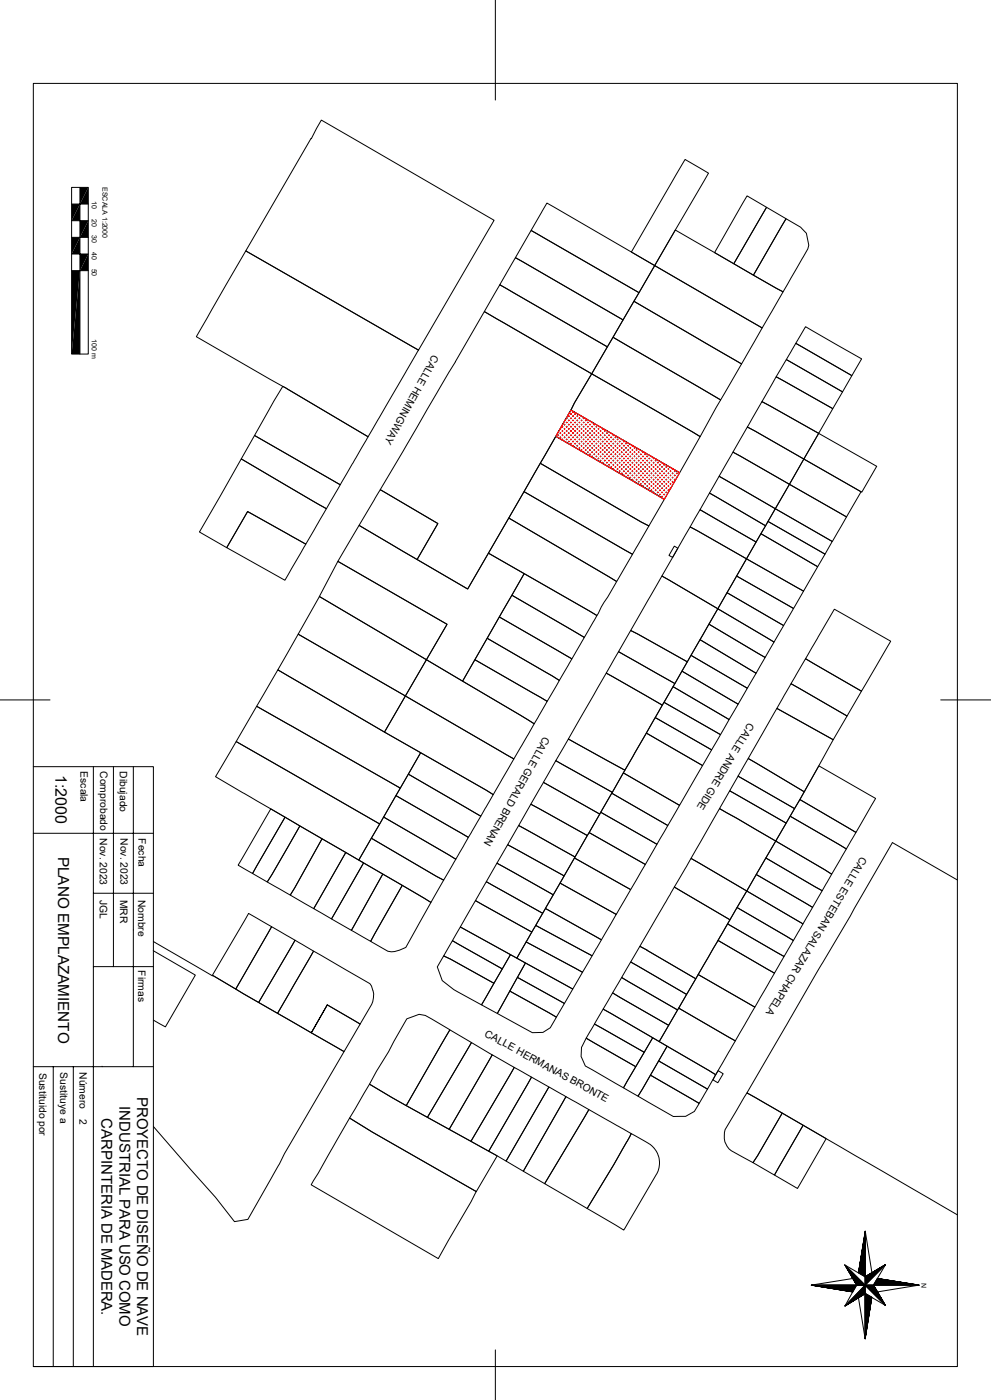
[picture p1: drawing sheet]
<svg xmlns="http://www.w3.org/2000/svg" width="297mm" height="420mm" viewBox="0 0 297 420" stroke-linecap="round" stroke-linejoin="round" font-family="sans-serif">
<g fill="none" stroke="#000" stroke-width=".3">
<path d="M148.5 0v30M10 25h276.9v385h-276.9zM96.3 36l51.8 30.1-22.7 38.9-51.7-29.7 19.6-33.7zM21.5 56.2h5v50h-5zM24 56.2v50M205.3 47.8l7 4.1-16.1 27.8-7-4.1zM223.9 58.8l5.8 3.4-9.8 16.9-5.7-3.3zM21.5 61.2h5M21.5 66.2h5M21.5 71.2h5M21.5 76.2h5M73.7 75.3l51.7 29.7-15.1 26-24.7-14.6-26.8-15.4z"/>
<path d="M154.5 77.3l32.2 18.7-4.7 8.1-32.2-18.7zM159.2 69.1l32.3 18.7-4.8 8.2-32.2-18.7zM163.9 60.9l32.3 18.8-4.7 8.1-32.3-18.7zM196.2 79.7l32.2 18.7-6.2 10.8-32.2-18.8zM202.4 69l32.3 18.5-6.3 10.9-32.2-18.7zM229.7 62.2l5.9 3.4-9.8 16.9-5.9-3.4zM235.6 65.6l4.3 2.6 1.8 1.8 .7 3.6-.3 1.1-7.4 12.8-8.9-4.9zM21.5 81.2h5M145.2 93.5l32.1 18.6-37.1 64.6-15.2-8.8 6.2-10.8-17.2-10.2zM149.8 85.4l32.2 18.7-4.7 8-32.1-18.6zM190 90.4l32.2 18.8-6.2 10.8-32.3-18.8zM241.4 98l16.8 9.7-2.9 5-16.8-9.7z"/>
<path d="M84.8 115.9l25.5 15.1-8.3 14.4-25.7-14.8zM177.3 112.1l32.5 18.9-6.1 10.8-32.6-18.8 1.1-2.1zM183.7 101.2l32.3 18.8-6.2 11-32.5-18.9zM232.6 113l17 9.6-4.2 7.4-17.1-9.5zM235.7 107.9l16.8 9.7-2.9 5-17-9.6zM238.5 103l16.8 9.7-2.8 4.9-16.8-9.7zM72.3 137.7l25.5 14.9-6.1 10.6-17.5-9.7-6.3 10.8-8.1-4.7zM76.3 130.6l25.7 14.8-4.2 7.2-25.5-14.9zM161.9 139l32.6 18.8-4.9 8.5-32.5-18.8zM166.6 130.9l32.5 18.9-4.6 8-32.6-18.8zM171.1 123l32.6 18.8-4.6 8-32.5-18.9zM219.7 135.6l16.9 9.7-4.2 7.3-16.9-9.7z"/>
<path d="M224 128.1l16.9 9.6-4.3 7.6-16.9-9.7zM228.3 120.5l17.1 9.5-4.5 7.7-16.9-9.6zM240.9 137.7l17.2 9.8-4.4 7.6-17.1-9.8zM245.4 130l17.4 9.9-4.5 7.8-17.4-10zM74.2 153.5l17.5 9.7-6.3 10.9-17.5-9.8zM107.6 157.6l32.6 19.1 6.2-10.8 10.7 6.2-18.5 32.2-10.8-6.4 6.2-10.6-32.7-18.9zM114 146.9l17.2 10.2-6.2 10.8-17.4-10.3zM152.5 155.4l32.3 19.1-4.6 7.6-1.3 2.6-32.5-18.8zM157.1 147.5l32.5 18.8-4.8 8.2-32.3-19.1zM206.8 158.1l16.9 9.5-8.6 15-16.7-9.8zM209.8 152.9l16.8 9.7-2.9 5-16.9-9.5zM212.6 147.9l16.8 9.8-2.8 4.9-16.8-9.7z"/>
<path d="M215.5 142.9l16.9 9.7-3 5.1-16.8-9.8zM230.2 156.4l17.1 9.8-2.2 3.8-17.1-9.9zM232.4 152.6l17 9.8-2.1 3.8-17.1-9.8zM236.6 145.3l17.1 9.8-4.2 7.3-17.1-9.8zM95.7 178.9l32.1 19-6.3 10.9-32.1-18.6zM101.3 168.4l32.7 18.9-6.2 10.6-32.1-19zM153.4 178.6l21.7 12.6-3.7 6.5-21.8-12.6zM157.1 172.1l21.8 12.6-3.8 6.5-21.7-12.6zM198.4 172.8l16.7 9.8-9.1 15.9-17-9.4zM202.1 163.8l1.1 .7-1.6 2.7-1.1-.6zM217.9 177.8l17 9.9-2.9 4.9-16.9-10zM220.8 172.8l17 9.7-2.9 5.2-17-9.9z"/>
<path d="M223.7 167.6l17.1 9.7-3 5.2-17-9.7zM228 160.1l17.1 9.9-4.3 7.3-17.1-9.7zM89.4 190.2l32.1 18.6-6.3 10.8-31.9-18.6zM127.8 197.9l32.3 19.2-6.1 10.6-32.5-18.9zM142.3 197.9l21.7 12.5-3.9 6.7-21.5-12.8zM146 191.5l21.6 12.6-3.6 6.3-21.7-12.5zM149.6 185.1l21.8 12.6-3.8 6.4-21.6-12.6zM185.4 195.5l16.9 9.6-3.8 6.4-16.8-9.6zM189 189.1l17 9.4-3.7 6.6-16.9-9.6zM207.1 196.6l16.9 9.9-2.8 4.7-16.8-9.9zM209.8 191.9l16.8 10.1-2.6 4.5-16.9-9.9zM212.5 187.2l16.8 10-2.7 4.8-16.8-10.1z"/>
<path d="M215.1 182.6l16.9 10-2.7 4.6-16.8-10zM241.4 197.6l16.8 9.7-4.3 7.5-16.8-9.7zM250.1 182.8l16.9 9.6-8.8 14.9-16.8-9.7zM0 210h15M76.9 211.9l43.1 24.5-6.2 10.8-43-24.7zM83.3 201l42.8 24.8-6.1 10.6-43.1-24.5zM121.5 208.8l32.5 18.9-6.2 10.7-32.6-18.8zM181.7 201.9l16.8 9.6-11.2 19.6-17-9.4zM193.7 219.9l16.9 9.8-6.9 11.9-16.9-9.7zM196.4 215.3l16.9 9.7-2.7 4.7-16.9-9.8zM199 210.7l16.9 9.7-2.6 4.6-16.9-9.7zM201.7 206l16.8 9.9-2.6 4.5-16.9-9.7z"/>
<path d="M204.4 201.3l16.8 9.9-2.7 4.7-16.8-9.9zM232.8 212.5l16.9 9.4-8.7 15.6-16.8-10zM237.1 205.1l16.8 9.7-4.2 7.1-16.9-9.4zM281.9 210h15M10 230h36v180h-36M28 230v180M34 230v60M40 230v90M70.8 222.5l43 24.7-6.3 10.8-42.9-25zM118.7 238.7l21.7 12.5-3.8 6.6-21.6-12.7zM122.4 232.2l21.7 12.7-3.7 6.3-21.7-12.5zM126.1 225.8l21.7 12.6-3.7 6.5-21.7-12.7z"/>
<path d="M162.9 234.7l16.8 9.5-3.7 6.5-16.9-9.4zM166.6 228.2l16.9 9.5-3.8 6.5-16.8-9.5zM170.3 221.7l17 9.4-3.8 6.6-16.9-9.5zM183.3 238l16.9 9.7-3.3 5.6-16.9-9.6zM186.8 231.9l16.9 9.7-3.5 6-16.9-9.6zM218.7 237.2l16.9 9.7-3.1 5.4-16.9-9.7zM221.2 232.8l16.9 9.8-2.5 4.3-16.9-9.7zM224.2 227.5l16.8 10-2.9 5.1-16.9-9.8zM239.7 239.9l16.8 9.8-2.8 5-16.9-9.8zM245.4 229.7l17 9.8-5.9 10.2-16.8-9.8zM10 250h36M81.2 242.7l4.2 2.5-9.7 16.8-4.3-2.5z"/>
<path d="M85.4 245.2l4.5 2.6-9.8 16.8-4.4-2.6zM89.9 247.8l6.6 3.8-9.5 16.9-6.9-3.9zM96.5 251.6l7.1 4.1-9.6 16.9-7-4.1zM103.6 255.7l5.4 3.2-9.6 16.8-5.4-3.1zM109 258.9l5.7 3.3-9.4 16.9-5.9-3.4zM111.3 251.5l21.7 12.5-3.8 6.7-21.7-12.7zM115 245.1l21.6 12.7-3.6 6.2-21.7-12.5zM148.9 259l16.9 9.4-3.2 5.6-16.8-9.5zM152.1 253.4l17 9.4-3.3 5.6-16.9-9.4zM155.4 247.6l16.9 9.5-3.2 5.7-17-9.4zM159.1 241.3l16.9 9.4-3.7 6.4-16.9-9.4zM172.2 257.4l16.8 9.5-4.3 7.4-16.8-9.4z"/>
<path d="M176.6 249.8l16.8 9.5-4.4 7.6-16.8-9.5zM180 243.7l16.9 9.6-3.5 6-16.8-9.5zM207.1 257.5l16.7 9.8-5 8.6-16.7-9.8zM215.6 242.6l16.9 9.7-8.7 15-16.7-9.8zM229.5 257.4l16.9 9.8-2.9 5-16.8-9.9zM232.5 252.3l16.8 10-2.9 4.9-16.9-9.8zM236.8 244.9l16.9 9.8-4.4 7.6-16.8-10zM28 268h18M40 279h.1M74.5 274l6.9 4-10.7 18.7-7.1-4zM81.4 278l7 4.1-10.9 18.6-6.8-4zM114.7 262.2l5.9 3.4-9.5 16.8-5.8-3.3z"/>
<path d="M120.6 265.6l8.6 5.1-7.6 13.5a7.2 7.2 0 0 1-5.4 1.2l-5.1-3zM138 278.1l15 8.3-2.5 4.3-14.9-8.5zM142.5 270.2l16.9 9.4-4.5 7.8-16.9-9.3zM145.8 264.5l16.8 9.5-3.2 5.6-16.9-9.4zM160.6 277.6l16.9 9.1-2.9 5-16.9-9.1zM163.5 272.5l16.8 9.4-2.8 4.8-16.9-9.1zM167.9 264.9l16.8 9.4-4.4 7.6-16.8-9.4zM202.1 266.1l16.7 9.8-10.3 17.7-16.7-9.7zM218.1 277.2l16.9 9.7-2.9 5-16.9-9.8zM220.9 272.2l16.9 10-2.8 4.7-16.9-9.7zM223.8 267.3l16.9 9.9-2.9 5-16.9-10zM226.7 262.3l16.8 9.9-2.8 5-16.9-9.9z"/>
<path d="M286.9 264l-19.4-11.2-12.7 22.2-9.9 16.5-21 36.4 63 36.5M28 290h18M45.9 285.2l12.6 7.3-8.9 15.6-3.6-2.1M46 282.4l57.1 33.1-17.8 30.6-1.6 3.1-9.4 16.6-4 .7-5.7-7.3-18.6-21.3M88.4 282.1l5.6 3.2-10.8 18.7-5.7-3.3zM94 285.3l16.4 9.6a3.2 3.2 0 0 1 1.4 2.3l.2 1-.3 2.3-3.7 6.7-9.9-5.7-4.8 8.3 9.8 5.7 4.9-8.3-9.9-5.7-4.8 8.3-10.1-5.8zM133 286.8l15 8.2-3.7 6.5a54.3 54.3 0 0 1-11.8-7.3l-1.4-4.1zM135.6 282.2l14.9 8.5-2.5 4.3-15-8.2zM152.8 297.3l14 7.8-1.9 3.2-2.2 1.4-3.1 .1-10.5-5.8zM153 286.4l4.5 2.5-8.4 15.1-4.8-2.5zM155.1 293.2l14.1 7.8-2.4 4.1-14-7.8zM157.5 288.9l14.2 7.8-2.5 4.3-14.1-7.8z"/>
<path d="M157.7 282.6l16.9 9.1-2.9 5-16.8-9.3zM183.6 297.9l16.8 9.7-2.8 4.9-16.8-9.8zM186.3 293.2l16.8 9.8-2.7 4.6-16.8-9.7zM189 288.6l16.8 9.7-2.7 4.7-16.8-9.8zM191.8 283.9l16.7 9.7-2.7 4.7-16.8-9.7zM209.3 292.4l16.9 9.7-5.8 10.2-17-9.9zM215.2 282.1l16.9 9.8-5.9 10.2-16.9-9.7zM10 320h36M16 320v90M22 320v90M30.6 319.9v.1M121.9 305.6l3.7-1.3 1.9 .3 7.3 4.3-13 22.8-11.1-6.5z"/>
<path d="M134.8 308.9l6.5 3.9-13.2 22.4-6.3-3.5zM141.3 312.8l6.2 3.6-12.9 22.4-6.5-3.6zM147.5 316.4l6.6 3.8-13 22.2-6.5-3.6zM175.7 311.4l14.8 8.6-3.6 6.3-11.5-6.5a6 6 0 0 1-.9-6.1zM178.2 307.2l14.9 8.5-2.6 4.3-14.8-8.6zM180.8 302.7l14.8 8.6-2.5 4.4-14.9-8.5zM195.6 311.3l4.3 2.6-8.7 14.9-4.3-2.5zM197.4 318.3l14.6 8.4-2.5 4.3-14.6-8.5zM199.9 313.9l14.6 8.5-2.5 4.3-14.6-8.4zM203.4 302.4l17 9.9-5.9 10.1-16.9-9.9zM104.8 335.4l6.7 4.2 31.2 17.9a153.9 153.9 0 0 1-8.3 14.7l-3 5.4-38.1-22.2zM110.7 325.2l11.1 6.5 27.2 15.1-6.3 10.7-31.2-17.9-6.7-4.2z"/>
<path d="M154.1 320.2l5.2 2.9-12.8 22.3-5.4-3zM159.3 323.1l5.2 3-12.8 22.2-5.2-2.9zM164.5 326.1l5.1 2.9-12.8 22.4-5.1-3.1zM169.6 329l6.9 3.9-13.3 22.2-6.4-3.7zM176.5 332.9l12.7 7.2-5.3 9.3-7.9 13.1-12.8-7.4zM194.9 322.5l14.6 8.5v.1a5.2 5.2 0 0 1-5.5 3.8h-2.2l-10.6-6.1zM215.2 321.2l1.5 .9-1.6 2.7-1.4-.9zM223.9 327.9l10.5 6-8.7 14.9-6.5-3.6a5.5 5.5 0 0 1-1.9-6.3zM234.4 333.9l6.3 3.7-8.6 14.9-6.4-3.7zM240.7 337.6l6.9 4-8.6 14.9-6.9-4zM189.2 340.1l5.8 3.3 1 1 .9 1.3a6.8 6.8 0 0 1-.2 6.6l-9.8 16.7-10.9-6.5 7.9-13.1zM253.3 379.6l6 6h-2.5z"/>
<path d="M253.3 379.6l6 6zM259.3 369.3v32.3l-2-12.4M259.3 369.4v13.6l-2-1.2zM259.3 369.4v13.6zM259.3 369.4l2 12.4M265.4 379.4l-6.1 6.1zM243.2 385.5h13.6l-1.2 2.1zM243.2 385.5h13.6zM255.6 383.5l-12.4 2h32.2l-12.4 2.1M255.6 387.6l-2.4 4.2M256.8 385.5l-1.2 2.1zM256.8 385.6h2.5z"/>
<path d="M257.3 381.8l2 1.2zM259.2 388l2.1 1.2-2 12.4 2-12.4-2 12.4zM259.2 388l2.1 1.2zM259.2 388l.1 13.6zM259.3 383l6.1-3.6-6.1 6.1v-2.5l6.1-3.6zM259.3 383v2.5zM259.3 385.5v2.6l-6.1 3.7 6.1-3.7-6.1 3.7zM259.3 385.5v2.6zM259.3 385.5l-6.1 6.3zM259.3 385.5h2.5l3.5 6.1-3.5-6.1 3.5 6.1zM259.3 385.5h2.5zM259.3 385.5l6 6.1z"/>
<path d="M261.8 385.5h13.6zM261.8 385.5l3.6-6.1-6.1 3.6-6.2-3.6 12.2 12.2-6-3.5-6.1 3.7M263 383.5l12.4 2h-13.6l1.2-2 12.4 2zM263 383.5l-1.2 2zM148.5 405v14.9"/>
</g>
<g fill="#000">
<path d="M24 56.2h2.5l-2.5 5zM26.5 56.2v5h-2.5zM21.5 71.2h2.5l-2.5 5zM24 71.2v5h-2.5zM21.5 61.2h2.5l-2.5 5zM24 61.2v5h-2.5zM24 76.2h2.5l-2.5 5zM26.5 76.2v5h-2.5zM24 66.2h2.5l-2.5 5zM26.5 66.2v5h-2.5zM21.5 81.2h2.5l-2.5 25zM24 81.2v25h-2.5z"/>
<path d="M253.3 379.6l6 6h-2.5zM259.3 369.4v13.6l-2-1.2zM259.3 383l6.1-3.6-6.1 6.1zM243.2 385.5h13.6l-1.2 2.1zM259.3 385.5v2.6l-6.1 3.7zM259.3 385.5h2.5l3.5 6.1zM263 383.5l12.4 2h-13.6zM259.2 388l2.1 1.2-2 12.4z"/>
</g>
<g fill="none" stroke="#f00" stroke-width=".3">
<path d="M167.1 130.6h.4M167.3 130.4v.3M167.8 129.9h.3M167.8 131.2h.3M167.9 128.7h.2M167.9 128.5v.3M167.9 129.8v.3M167.9 131v.4M168.4 128h.3M168.4 129.3h.3M168.4 130.6h.3M168.4 131.8h.3"/>
<path d="M168.6 127.8v.4M168.6 129.1v.4M168.6 130.4v.3M168.6 131.7v.3M169 127.4h.4M169 128.7h.4M169 129.9h.4M169 131.2h.4M169.2 127.2v.4M169.2 128.5v.3M169.2 129.8v.3M169.2 131v.4"/>
<path d="M169.2 132.3v.1M169.2 132.5h.2M169.3 126.1h.1M169.7 126.7h.3M169.7 128h.3M169.7 129.3h.3M169.7 130.6h.3M169.7 131.8h.3M169.7 125.5h.3M169.8 125.3v.3M169.8 126.6v.3M169.8 127.8v.4"/>
<path d="M169.8 129.1v.4M169.8 130.4v.3M169.8 131.7v.3M170.3 124.8h.3M170.3 126.1h.3M170.3 127.4h.3M170.3 128.7h.3M170.3 129.9h.3M170.3 131.2h.3M170.3 132.5h.3M170.5 124.7v.3M170.5 125.9v.4"/>
<path d="M170.5 127.2v.4M170.5 128.5v.3M170.5 129.8v.3M170.5 131v.4M170.5 132.3v.3M170.9 124.2h.4M170.9 125.5h.4M170.9 126.7h.4M170.9 128h.4M170.9 129.3h.4M170.9 130.6h.4M170.9 131.8h.4"/>
<path d="M170.9 133.1h.4M171.1 123l32.6 18.8-4.6 8-32.5-18.9zM171.1 123v.1M171.1 124v.4M171.1 125.3v.3M171.1 126.6v.3M171.1 127.8v.4M171.1 129.1v.4M171.1 130.4v.3M171.1 131.7v.3M171.1 132.9v.4M171.6 123.6h.3"/>
<path d="M171.6 124.8h.3M171.6 126.1h.3M171.6 127.4h.3M171.6 128.7h.3M171.6 129.9h.3M171.6 131.2h.3M171.6 132.5h.3M171.6 133.7h.3M171.7 123.4v.3M171.7 124.7v.3M171.7 125.9v.4M171.7 127.2v.4"/>
<path d="M171.7 128.5v.3M171.7 129.8v.3M171.7 131v.4M171.7 132.3v.3M171.7 133.6v.3M172.2 124.2h.4M172.2 125.5h.4M172.2 126.7h.4M172.2 128h.4M172.2 129.3h.4M172.2 130.6h.4M172.2 131.8h.4"/>
<path d="M172.2 133.1h.4M172.4 124v.4M172.4 125.3v.3M172.4 126.6v.3M172.4 127.8v.4M172.4 129.1v.4M172.4 130.4v.3M172.4 131.7v.3M172.4 132.9v.4M172.4 134.2v.1M172.6 134.4h.1M172.8 124.8h.4"/>
<path d="M172.8 126.1h.4M172.8 127.4h.4M172.8 128.7h.4M172.8 129.9h.4M172.8 131.2h.4M172.8 132.5h.4M172.8 133.7h.4M173 124.7v.3M173 125.9v.4M173 127.2v.4M173 128.5v.3M173 129.8v.3"/>
<path d="M173 131v.4M173 132.3v.3M173 133.6v.3M173.5 125.5h.3M173.5 126.7h.3M173.5 128h.3M173.5 129.3h.3M173.5 130.6h.3M173.5 131.8h.3M173.5 133.1h.3M173.5 134.4h.3M173.7 125.3v.3"/>
<path d="M173.7 126.6v.3M173.7 127.8v.4M173.7 129.1v.4M173.7 130.4v.3M173.7 131.7v.3M173.7 132.9v.4M173.7 134.2v.3M174.1 124.8l.2 .2M174.1 126.1h.4M174.1 127.4h.4M174.1 128.7h.4M174.1 129.9h.4"/>
<path d="M174.1 131.2h.4M174.1 132.5h.4M174.1 133.7h.4M174.1 135h.4M174.3 125.9v.4M174.3 127.2v.4M174.3 128.5v.3M174.3 129.8v.3M174.3 131v.4M174.3 132.3v.3M174.3 133.6v.3M174.3 134.8v.4"/>
<path d="M174.8 125.5h.3M174.8 126.7h.3M174.8 128h.3M174.8 129.3h.3M174.8 130.6h.3M174.8 131.8h.3M174.8 133.1h.3M174.8 134.4h.3M174.8 135.6h.3M174.9 125.3v.3M174.9 126.6v.3M174.9 127.8v.4"/>
<path d="M174.9 129.1v.4M174.9 130.4v.3M174.9 131.7v.3M174.9 132.9v.4M174.9 134.2v.3M174.9 135.5v.2M175.4 126.1h.3M175.4 127.4h.3M175.4 128.7h.3M175.4 129.9h.3M175.4 131.2h.3M175.4 132.5h.3"/>
<path d="M175.4 133.7h.3M175.4 135h.3M175.6 125.9v.4M175.6 127.2v.4M175.6 128.5v.3M175.6 129.8v.3M175.6 131v.4M175.6 132.3v.3M175.6 133.6v.3M175.6 134.8v.4M175.6 136.1h.1M176 126.7h.4"/>
<path d="M176 128h.4M176 129.3h.4M176 130.6h.4M176 131.8h.4M176 133.1h.4M176 134.4h.4M176 135.6h.4M176.2 126.6v.3M176.2 127.8v.4M176.2 129.1v.4M176.2 130.4v.3M176.2 131.7v.3"/>
<path d="M176.2 132.9v.4M176.2 134.2v.3M176.2 135.5v.3M176.7 127.4h.3M176.7 128.7h.3M176.7 129.9h.3M176.7 131.2h.3M176.7 132.5h.3M176.7 133.7h.3M176.7 135h.3M176.7 136.3h.3M176.8 127.2v.4"/>
<path d="M176.8 128.5v.3M176.8 129.8v.3M176.8 131v.4M176.8 132.3v.3M176.8 133.6v.3M176.8 134.8v.4M176.8 136.1v.3M177.3 126.7h.3M177.3 128h.3M177.3 129.3h.3M177.3 130.6h.3M177.3 131.8h.3"/>
<path d="M177.3 133.1h.3M177.3 134.4h.3M177.3 135.6h.3M177.3 136.9h.3M177.5 126.7v.2M177.5 127.8v.4M177.5 129.1v.4M177.5 130.4v.3M177.5 131.7v.3M177.5 132.9v.4M177.5 134.2v.3M177.5 135.5v.3"/>
<path d="M177.5 136.7v.4M177.9 127.4h.4M177.9 128.7h.4M177.9 129.9h.4M177.9 131.2h.4M177.9 132.5h.4M177.9 133.7h.4M177.9 135h.4M177.9 136.3h.4M178 137.5h.3M178.1 127.2v.4M178.1 128.5v.3"/>
<path d="M178.1 129.8v.3M178.1 131v.4M178.1 132.3v.3M178.1 133.6v.3M178.1 134.8v.4M178.1 136.1v.3M178.1 137.4v.2M178.6 128h.3M178.6 129.3h.3M178.6 130.6h.3M178.6 131.8h.3M178.6 133.1h.3"/>
<path d="M178.6 134.4h.3M178.6 135.6h.3M178.6 136.9h.3M178.7 127.8v.4M178.7 129.1v.4M178.7 130.4v.3M178.7 131.7v.3M178.7 132.9v.4M178.7 134.2v.3M178.7 135.5v.3M178.7 136.7v.4M179.2 128.7h.3"/>
<path d="M179.2 129.9h.3M179.2 131.2h.3M179.2 132.5h.3M179.2 133.7h.3M179.2 135h.3M179.2 136.3h.3M179.2 137.5h.3M179.4 128.5v.3M179.4 129.8v.3M179.4 131v.4M179.4 132.3v.3M179.4 133.6v.3"/>
<path d="M179.4 134.8v.4M179.4 136.1v.3M179.4 137.4v.3M179.8 129.3h.4M179.8 130.6h.4M179.8 131.8h.4M179.8 133.1h.4M179.8 134.4h.4M179.8 135.6h.4M179.8 136.9h.4M179.8 138.2h.4M180 128.1v.1"/>
<path d="M180 129.1v.4M180 130.4v.3M180 131.7v.3M180 132.9v.4M180 134.2v.3M180 135.5v.3M180 136.7v.4M180 138v.3M180.5 128.7h.3M180.5 129.9h.3M180.5 131.2h.3M180.5 132.5h.3"/>
<path d="M180.5 133.7h.3M180.5 135h.3M180.5 136.3h.3M180.5 137.5h.3M180.5 138.8h.3M180.6 128.5v.3M180.6 129.8v.3M180.6 131v.4M180.6 132.3v.3M180.6 133.6v.3M180.6 134.8v.4M180.6 136.1v.3"/>
<path d="M180.6 137.4v.3M180.6 138.6v.4M181.1 129.3h.3M181.1 130.6h.3M181.1 131.8h.3M181.1 133.1h.3M181.1 134.4h.3M181.1 135.6h.3M181.1 136.9h.3M181.1 138.2h.3M181.3 129.1v.4M181.3 130.4v.3"/>
<path d="M181.3 131.7v.3M181.3 132.9v.4M181.3 134.2v.3M181.3 135.5v.3M181.3 136.7v.4M181.3 138v.3M181.3 139.3v.1M181.3 139.4h.1M181.7 129.9h.4M181.7 131.2h.4M181.7 132.5h.4M181.7 133.7h.4"/>
<path d="M181.7 135h.4M181.7 136.3h.4M181.7 137.5h.4M181.7 138.8h.4M181.9 129.8v.3M181.9 131v.4M181.9 132.3v.3M181.9 133.6v.3M181.9 134.8v.4M181.9 136.1v.3M181.9 137.4v.3M181.9 138.6v.4"/>
<path d="M182.4 130.6h.3M182.4 131.8h.3M182.4 133.1h.3M182.4 134.4h.3M182.4 135.6h.3M182.4 136.9h.3M182.4 138.2h.3M182.4 139.4h.3M182.5 130.4v.3M182.5 131.7v.3M182.5 132.9v.4M182.5 134.2v.3"/>
<path d="M182.5 135.5v.3M182.5 136.7v.4M182.5 138v.3M182.5 139.3v.3M183 129.9h.1M183 131.2h.3M183 132.5h.3M183 133.7h.3M183 135h.3M183 136.3h.3M183 137.5h.3M183 138.8h.3"/>
<path d="M183.2 130v.1M183.2 131v.4M183.2 132.3v.3M183.2 133.6v.3M183.2 134.8v.4M183.2 136.1v.3M183.2 137.4v.3M183.2 138.6v.4M183.2 139.9v.4M183.6 130.6h.4M183.6 131.8h.4M183.6 133.1h.4"/>
<path d="M183.6 134.4h.4M183.6 135.6h.4M183.6 136.9h.4M183.6 138.2h.4M183.6 139.4h.4M183.8 130.4v.3M183.8 131.7v.3M183.8 132.9v.4M183.8 134.2v.3M183.8 135.5v.3M183.8 136.7v.4M183.8 138v.3"/>
<path d="M183.8 139.3v.3M184.3 131.2h.3M184.3 132.5h.3M184.3 133.7h.3M184.3 135h.3M184.3 136.3h.3M184.3 137.5h.3M184.3 138.8h.3M184.4 131v.4M184.4 132.3v.3M184.4 133.6v.3M184.4 134.8v.4"/>
<path d="M184.4 136.1v.3M184.4 137.4v.3M184.4 138.6v.4M184.4 139.9v.4M184.9 131.8h.4M184.9 133.1h.4M184.9 134.4h.4M184.9 135.6h.4M184.9 136.9h.4M184.9 138.2h.4M184.9 139.4h.4M185.1 131.7v.3"/>
<path d="M185.1 132.9v.4M185.1 134.2v.3M185.1 135.5v.3M185.1 136.7v.4M185.1 138v.3M185.1 139.3v.3M185.5 132.5h.4M185.5 133.7h.4M185.5 135h.4M185.5 136.3h.4M185.5 137.5h.4M185.5 138.8h.4"/>
<path d="M185.7 132.3v.3M185.7 133.6v.3M185.7 134.8v.4M185.7 136.1v.3M185.7 137.4v.3M185.7 138.6v.4M185.7 139.9v.4M186.2 131.8l.2 .2M186.2 133.1h.3M186.2 134.4h.3M186.2 135.6h.3M186.2 136.9h.3"/>
<path d="M186.2 138.2h.3M186.2 139.4h.3M186.4 132.9v.4M186.4 134.2v.3M186.4 135.5v.3M186.4 136.7v.4M186.4 138v.3M186.4 139.3v.3M186.8 132.5h.4M186.8 133.7h.4M186.8 135h.4M186.8 136.3h.4"/>
<path d="M186.8 137.5h.4M186.8 138.8h.4M187 132.3v.3M187 133.6v.3M187 134.8v.4M187 136.1v.3M187 137.4v.3M187 138.6v.4M187 139.9v.4M187.5 133.1h.3M187.5 134.4h.3M187.5 135.6h.3"/>
<path d="M187.5 136.9h.3M187.5 138.2h.3M187.5 139.4h.3M187.6 132.9v.4M187.6 134.2v.3M187.6 135.5v.3M187.6 136.7v.4M187.6 138v.3M187.6 139.3v.3M188.1 133.7h.3M188.1 135h.3M188.1 136.3h.3"/>
<path d="M188.1 137.5h.3M188.1 138.8h.3M188.3 133.6v.3M188.3 134.8v.4M188.3 136.1v.3M188.3 137.4v.3M188.3 138.6v.4M188.3 139.9v.4M188.7 134.4h.4M188.7 135.6h.4M188.7 136.9h.4M188.7 138.2h.4"/>
<path d="M188.7 139.4h.4M188.9 134.2v.3M188.9 135.5v.3M188.9 136.7v.4M188.9 138v.3M188.9 139.3v.3M189.4 133.7h.3M189.4 135h.3M189.4 136.3h.3M189.4 137.5h.3M189.4 138.8h.3M189.5 133.6v.3"/>
<path d="M189.5 134.8v.4M189.5 136.1v.3M189.5 137.4v.3M189.5 138.6v.4M189.5 139.9v.4M190 134.4h.3M190 135.6h.3M190 136.9h.3M190 138.2h.3M190 139.4h.3M190.2 134.2v.3M190.2 135.5v.3"/>
<path d="M190.2 136.7v.4M190.2 138v.3M190.2 139.3v.3M190.6 135h.4M190.6 136.3h.4M190.6 137.5h.4M190.6 138.8h.4M190.8 134.8v.4M190.8 136.1v.3M190.8 137.4v.3M190.8 138.6v.4M190.8 139.9v.4"/>
<path d="M191.3 135.6h.3M191.3 136.9h.3M191.3 138.2h.3M191.3 139.4h.3M191.4 135.5v.3M191.4 136.7v.4M191.4 138v.3M191.4 139.3v.3M191.9 136.3h.3M191.9 137.5h.3M191.9 138.8h.3M192.1 135.1v.1"/>
<path d="M192.1 136.1v.3M192.1 137.4v.3M192.1 138.6v.4M192.1 139.9v.4M192.5 135.6h.4M192.5 136.9h.4M192.5 138.2h.4M192.5 139.4h.4M192.7 135.5v.3M192.7 136.7v.4M192.7 138v.3M192.7 139.3v.3"/>
<path d="M193.2 136.3h.3M193.2 137.5h.3M193.2 138.8h.3M193.3 136.1v.3M193.3 137.4v.3M193.3 138.6v.4M193.3 139.9v.4M193.8 136.9h.3M193.8 138.2h.3M193.8 139.4h.3M194 136.7v.4M194 138v.3"/>
<path d="M194 139.3v.3M194.4 137.5h.4M194.4 138.8h.4M194.6 137.4v.3M194.6 138.6v.4M194.6 139.9v.4M195.1 136.9h.1M195.1 138.2h.3M195.1 139.4h.3M195.2 136.9v.2M195.2 138v.3M195.2 139.3v.3"/>
<path d="M195.7 137.5h.3M195.7 138.8h.3M195.9 137.4v.3M195.9 138.6v.4M195.9 139.9v.4M196.3 138.2h.4M196.3 139.4h.4M196.5 138v.3M196.5 139.3v.3M197 138.8h.3M197.1 138.6v.4M197.1 139.9v.4"/>
<path d="M197.6 139.4h.4M197.8 139.3v.3M198.2 138.8h.3M198.4 138.8v.2M198.4 139.9v.4M198.9 139.4h.3M199.1 139.3v.3M199.7 139.9v.4M183 140.1h.3M183.6 140.7h.4M183.8 140.5v.4M184.3 140.1h.3"/>
<path d="M184.4 141.2h.1M184.9 140.7h.4M185.1 140.5v.4M185.5 140.1h.4M185.5 141.4h.4M185.7 141.2v.3M186.2 142h.3M186.2 140.7h.3M186.4 140.5v.4M186.4 141.8v.4M186.8 142.6h.4M186.8 140.1h.4"/>
<path d="M186.8 141.4h.4M187 141.2v.3M187 142.5v.2M187.5 142h.3M187.5 140.7h.3M187.6 140.5v.4M187.6 141.8v.4M188.1 142.6h.3M188.1 140.1h.3M188.1 141.4h.3M188.3 141.2v.3M188.3 142.5v.3"/>
<path d="M188.7 142h.4M188.7 143.3h.4M188.7 140.7h.4M188.9 140.5v.4M188.9 141.8v.4M188.9 143.1v.3M189.4 142.6h.3M189.4 143.9h.3M189.4 140.1h.3M189.4 141.4h.3M189.5 141.2v.3M189.5 142.5v.3"/>
<path d="M189.5 143.7v.4M190 142h.3M190 143.3h.3M190 140.7h.3M190.1 144.5h.2M190.2 140.5v.4M190.2 141.8v.4M190.2 143.1v.3M190.2 144.4v.1M190.6 141.4h.4M190.6 142.6h.4M190.6 143.9h.4"/>
<path d="M190.6 140.1h.4M190.8 141.2v.3M190.8 142.5v.3M190.8 143.7v.4M191.3 142h.3M191.3 143.3h.3M191.3 144.5h.3M191.3 140.7h.3M191.4 140.5v.4M191.4 141.8v.4M191.4 143.1v.3M191.4 144.4v.3"/>
<path d="M191.9 141.4h.3M191.9 142.6h.3M191.9 143.9h.3M191.9 145.2h.3M191.9 140.1h.3M192.1 141.2v.3M192.1 142.5v.3M192.1 143.7v.4M192.1 145v.3M192.5 142h.4M192.5 143.3h.4M192.5 144.5h.4"/>
<path d="M192.5 145.8h.4M192.5 140.7h.4M192.7 140.5v.4M192.7 141.8v.4M192.7 143.1v.3M192.7 144.4v.3M192.7 145.6v.4M193.2 141.4h.3M193.2 142.6h.3M193.2 143.9h.3M193.2 145.2h.3M193.2 140.1h.3"/>
<path d="M193.3 141.2v.3M193.3 142.5v.3M193.3 143.7v.4M193.3 145v.3M193.3 146.3v.1M193.4 146.4h.1M193.8 142h.3M193.8 143.3h.3M193.8 144.5h.3M193.8 145.8h.3M193.8 140.7h.3M194 140.5v.4"/>
<path d="M194 141.8v.4M194 143.1v.3M194 144.4v.3M194 145.6v.4M194.4 141.4h.4M194.4 142.6h.4M194.4 143.9h.4M194.4 145.2h.4M194.4 146.4h.4M194.4 140.1h.4M194.6 141.2v.3M194.6 142.5v.3"/>
<path d="M194.6 143.7v.4M194.6 145v.3M194.6 146.3v.3M195.1 142h.3M195.1 143.3h.3M195.1 144.5h.3M195.1 145.8h.3M195.1 147.1h.3M195.1 140.7h.3M195.2 140.5v.4M195.2 141.8v.4M195.2 143.1v.3"/>
<path d="M195.2 144.4v.3M195.2 145.6v.4M195.2 146.9v.3M195.7 141.4h.3M195.7 142.6h.3M195.7 143.9h.3M195.7 145.2h.3M195.7 146.4h.3M195.7 147.7h.3M195.7 140.1h.3M195.9 141.2v.3M195.9 142.5v.3"/>
<path d="M195.9 143.7v.4M195.9 145v.3M195.9 146.3v.3M195.9 147.5v.3M196.3 142h.4M196.3 143.3h.4M196.3 144.5h.4M196.3 145.8h.4M196.3 147.1h.4M196.3 140.7h.4M196.5 140.5v.4M196.5 141.8v.4"/>
<path d="M196.5 143.1v.3M196.5 144.4v.3M196.5 145.6v.4M196.5 146.9v.3M196.5 148.2h.1M197 141.4h.3M197 142.6h.3M197 143.9h.3M197 145.2h.3M197 146.4h.3M197 147.7h.3M197 140.1h.3"/>
<path d="M197.1 141.2v.3M197.1 142.5v.3M197.1 143.7v.4M197.1 145v.3M197.1 146.3v.3M197.1 147.5v.4M197.6 142h.4M197.6 143.3h.4M197.6 144.5h.4M197.6 145.8h.4M197.6 147.1h.4M197.6 148.3h.4"/>
<path d="M197.6 140.7h.4M197.8 140.5v.4M197.8 141.8v.4M197.8 143.1v.3M197.8 144.4v.3M197.8 145.6v.4M197.8 146.9v.3M197.8 148.2v.3M198.2 141.4h.4M198.2 142.6h.4M198.2 143.9h.4M198.2 145.2h.4"/>
<path d="M198.2 146.4h.4M198.2 147.7h.4M198.2 149h.4M198.2 140.1h.4M198.4 141.2v.3M198.4 142.5v.3M198.4 143.7v.4M198.4 145v.3M198.4 146.3v.3M198.4 147.5v.4M198.4 148.8v.3M198.9 142h.3"/>
<path d="M198.9 143.3h.3M198.9 144.5h.3M198.9 145.8h.3M198.9 147.1h.3M198.9 148.3h.3M198.9 149.6h.3M198.9 140.7h.3M199.1 140.5v.4M199.1 141.8v.4M199.1 143.1v.3M199.1 144.4v.3M199.1 145.6v.4"/>
<path d="M199.1 146.9v.3M199.1 148.2v.3M199.1 149.4v.4M199.5 141.4h.4M199.5 142.6h.4M199.5 143.9h.4M199.5 145.2h.4M199.5 146.4h.4M199.5 147.7h.4M199.5 149h.1M199.5 140.1h.4M199.7 141.2v.3"/>
<path d="M199.7 142.5v.3M199.7 143.7v.4M199.7 145v.3M199.7 146.3v.3M199.7 147.5v.4M200.2 142h.3M200.2 143.3h.3M200.2 144.5h.3M200.2 145.8h.3M200.2 147.1h.3M200.2 140.7h.3M200.3 140.5v.4"/>
<path d="M200.3 141.8v.4M200.3 143.1v.3M200.3 144.4v.3M200.3 145.6v.4M200.3 146.9v.3M200.8 141.4h.3M200.8 142.6h.3M200.8 143.9h.3M200.8 145.2h.3M200.8 146.4h.2M201 141.2v.3M201 142.5v.3"/>
<path d="M201 143.7v.4M201 145v.3M201 146.3v.3M201.4 142h.4M201.4 143.3h.4M201.4 144.5h.4M201.4 140.7h.4M201.6 140.6v.3M201.6 141.8v.4M201.6 143.1v.3M201.6 144.4v.3M202.1 141.4h.3"/>
<path d="M202.1 142.6h.3M202.1 143.9h.3M202.2 141.2v.3M202.2 142.5v.3M202.2 143.7v.4M202.7 142h.3M202.7 143.3h.2M202.9 141.8v.4M202.9 143.1v.2"/>
</g>
<text font-size="4.8" x="16.6" y="232.5" transform="rotate(90 16.6 232.5)">1:2000</text>
<text font-size="4.6" x="17.4" y="257" transform="rotate(90 17.4 257)">PLANO EMPLAZAMIENTO</text>
<g font-size="4.5">
<text x="41.1" y="329" transform="rotate(90 41.1 329)">PROYECTO DE DISEÑO DE NAVE</text>
<text x="30.4" y="335.5" transform="rotate(90 30.4 335.5)">CARPINTERIA DE MADERA.</text>
<text x="35.8" y="331.9" transform="rotate(90 35.8 331.9)">INDUSTRIAL PARA USO COMO</text>
</g>
<g font-size="3.1">
<text x="129.8" y="106.3" transform="rotate(119 129.8 106.3)">CAL E HEMINGWAY</text>
<text x="163" y="220.8" transform="rotate(119 163 220.8)">CAL E GERALD BRENAN</text>
<text x="224.3" y="216.7" transform="rotate(121 224.3 216.7)">CAL E ANDRE GIDE</text>
<text x="24.1" y="231.4" transform="rotate(90 24.1 231.4)">Escala</text>
<text x="30" y="231.3" transform="rotate(90 30 231.3)">Comprobado</text>
<text x="35.9" y="231.4" transform="rotate(90 35.9 231.4)">Dibujado</text>
<text x="29.9" y="251.5" transform="rotate(90 29.9 251.5)">Nov. 2023</text>
<text x="36.1" y="251.5" transform="rotate(90 36.1 251.5)">Nov. 2023</text>
<text x="41.5" y="251.5" transform="rotate(90 41.5 251.5)">Fecha</text>
<text x="258.1" y="256.8" transform="rotate(121 258.1 256.8)">CAL E ESTEBAN SALAZAR CHAPELA</text>
<text x="29.9" y="269.9" transform="rotate(90 29.9 269.9)">JGL</text>
<text x="36" y="269.9" transform="rotate(90 36 269.9)">MRR</text>
<text x="41.4" y="269.9" transform="rotate(90 41.4 269.9)">Nombre</text>
<text x="41.4" y="291.1" transform="rotate(90 41.4 291.1)">Firmas</text>
<text x="145" y="310.7" transform="rotate(29 145 310.7)">CALLE HERMANAS BRONTE</text>
<text x="11.8" y="321.9" transform="rotate(90 11.8 321.9)">Sustituido por</text>
<text x="18" y="321.7" transform="rotate(90 18 321.7)">Sustituye a</text>
<text x="23.8" y="321.6" transform="rotate(90 23.8 321.6)">Número</text>
<text x="23.8" y="335.6" transform="rotate(90 23.8 335.6)">2</text>
</g>
<g font-size="2.1">
<text x="30.7" y="56" transform="rotate(90 30.7 56)">ESCALA 1:2000</text>
<text x="27.5" y="60.4" transform="rotate(90 27.5 60.4)">10</text>
<text x="27.5" y="65.6" transform="rotate(90 27.5 65.6)">20</text>
<text x="27.5" y="70.6" transform="rotate(90 27.5 70.6)">30</text>
<text x="27.5" y="75.6" transform="rotate(90 27.5 75.6)">40</text>
<text x="27.5" y="80.6" transform="rotate(90 27.5 80.6)">50</text>
<text x="27.5" y="101.6" transform="rotate(90 27.5 101.6)">100 m</text>
<text x="276.1" y="384.9" transform="rotate(91 276.1 384.9)">N</text>
</g>
</svg>
